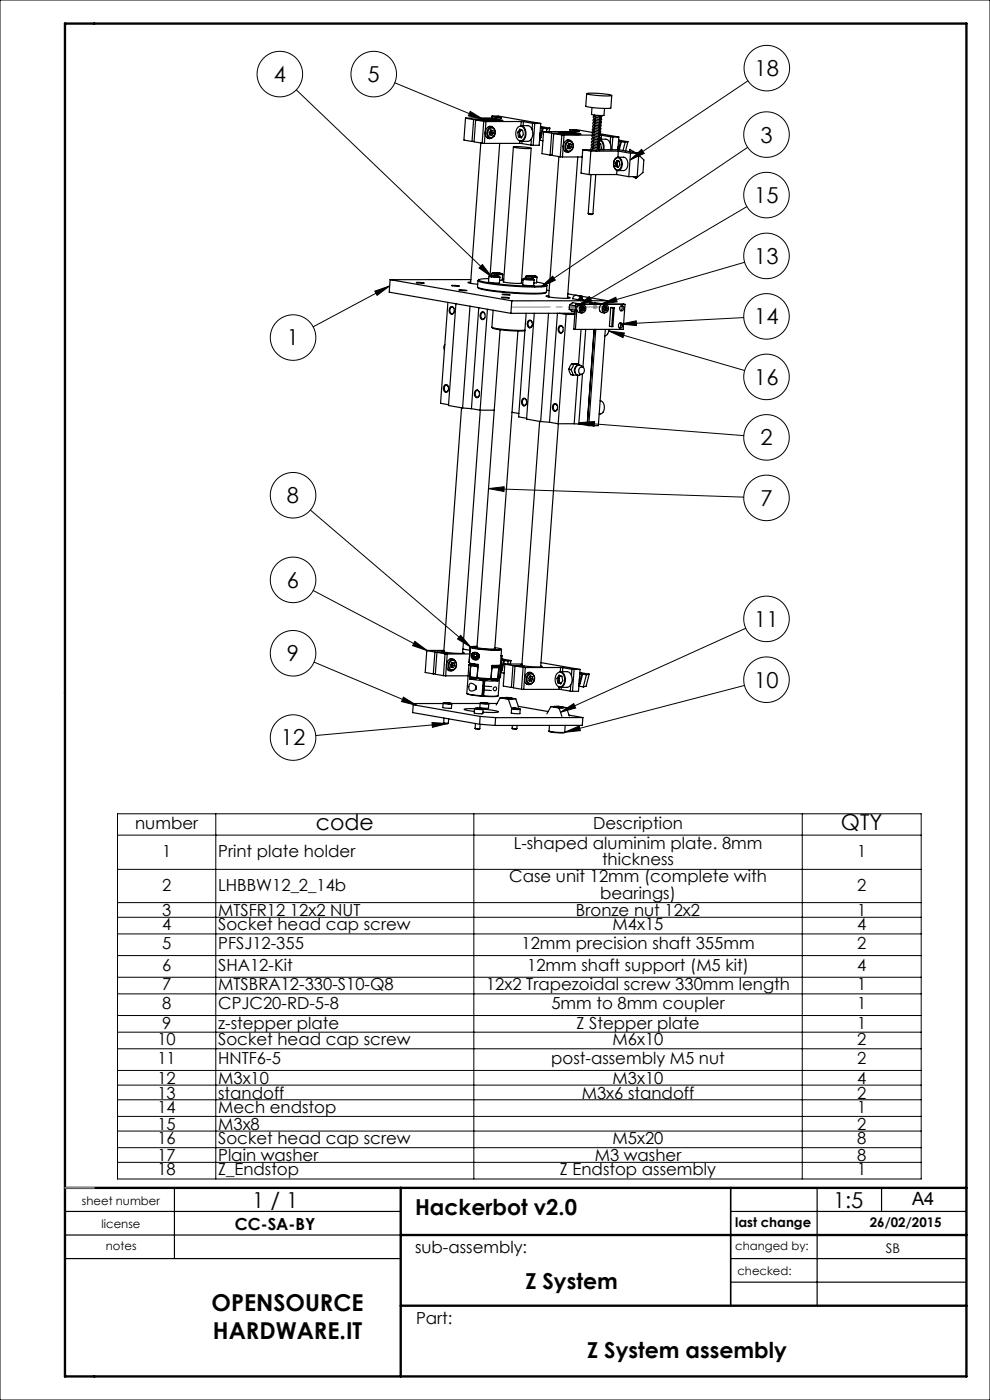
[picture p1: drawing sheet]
<svg xmlns="http://www.w3.org/2000/svg" width="210mm" height="297mm" viewBox="0 0 210 297" stroke-linecap="round" stroke-linejoin="round" font-family="sans-serif">
<path d="M120.9 65.1h1M121 64.8l.8 .7M121.4 64.6v1M121.8 64.8l-.8 .7M125.7 65.1h1M125.9 64.8l.7 .7M126.2 64.6v1M126.6 64.8l-.7 .7" fill="none" stroke="#808080" stroke-width=".21"/>
<g fill="none" stroke="#000" stroke-width=".21">
<path d="M0 0h210v297h-210zM62.9 19.1l41.5 39.7M83.7 17.6l18.9 7.8M158.7 17.2l-25.1 16.8M99.7 23.6l2.9 1.8-3.2-.8zM133.6 34l2.5-2.3 .6 .8zM158.6 31.3l-43.8 29.6M102.3 56.1l2.1 2.7-2.8-1.9zM158 55.6l-30.4 8.9M158.4 43.8l-36 21.2M79.5 61.8l3.2-1.1-2.7 2zM82.7 60.7l-16.3 8.6"/>
<path d="M114.8 60.9l2.4-2.3 .6 .8zM122.4 65l2.6-2.1 .5 .9zM127.6 64.5l3-1.4 .3 .9zM129.1 70.2l28.9 8.4M129.1 70.2l3.3 .4-.2 1zM131.7 68.7l3.3-.6v1zM157.8 67.4l-26.1 1.3M122.8 89.7l35 2.7M122.8 89.7l3.3-.3v1zM65.8 108.2l34.1 29.1M103.6 103.7l54.2 1.8M103.6 103.7l3.3-.4v1z"/>
<path d="M66.4 125.3l24.3 12.8M88 136.1l2.7 2-3.2-1.1zM97.7 134.8l2.2 2.5-2.8-1.7zM158.2 133.3l-39.3 17.8M66.6 140.5l21.8 9.2M85.6 147.9l2.8 1.8-3.2-.9zM91.6 153.3l3.4 .2-3.3 .8zM95 153.5l-28 2.5M118.9 151.1l2.8-1.8 .4 .9zM119.8 155.3l3.1-1.3 .2 1zM157.9 145.4l-38.1 9.9M24.9 172.6h170.5v77.5h-170.5z"/>
<path d="M24.9 177.2h170.5M45.8 172.6v77.5M100.5 172.6v77.5M170.2 172.6v77.5M24.9 184.4h170.5M24.9 191.5h170.5M24.9 194.6h170.5M24.9 198.1h170.5M24.9 202.7h170.5M24.9 207.3h170.5M24.9 210.8h170.5M24.9 215.4h170.5"/>
<path d="M24.9 219h170.5M24.9 222.5h170.5M24.9 227.1h170.5M24.9 230.2h170.5M24.9 233.3h170.5M24.9 236.8h170.5M24.9 239.9h170.5M24.9 243.5h170.5M24.9 246.6h170.5"/>
<circle cx="59.4" cy="15.7" r="4.8"/>
<circle cx="79.3" cy="15.7" r="4.8"/>
<circle cx="162.7" cy="14.5" r="4.8"/>
<circle cx="162.6" cy="28.6" r="4.8"/>
<circle cx="162.6" cy="54.3" r="4.8"/>
<circle cx="162.6" cy="41.4" r="4.8"/>
<circle cx="62.2" cy="71.6" r="4.8"/>
<circle cx="162.6" cy="67.1" r="4.8"/>
<circle cx="162.6" cy="80" r="4.8"/>
<circle cx="162.6" cy="92.8" r="4.8"/>
<circle cx="62.2" cy="105.1" r="4.8"/>
<circle cx="162.6" cy="105.6" r="4.8"/>
<circle cx="62.2" cy="138.6" r="4.8"/>
<circle cx="62.2" cy="123" r="4.8"/>
<circle cx="162.6" cy="131.3" r="4.8"/>
<circle cx="62.2" cy="156.5" r="4.8"/>
<circle cx="162.6" cy="144.2" r="4.8"/>
</g>
<g fill="none" stroke="#000" stroke-width=".25">
<path d="M13.8 5v142M124.4 19.9l-.1 2.7 2.9 .4 2.4-.1 .2-2.6M124.5 19.9l2.6-.1 2.7 .4-2.4 .1-2.1-.2zM98.7 25.1l1.8 .3M98.7 25.1l-.3 4.6 1.7 .3M100.5 25.4l-.4 4.6M100.6 30h-.5M100.9 25.5l1.7 .2M100.9 25.5l-.3 4.6 1.7 .3M102 30.3l-2.2 29.8M102.3 30.4h.4M102.4 25.4l-.4-.2h2.8l1.9 .4-1.4 .1-4.4-.2"/>
<path d="M102.4 25.4h-1.9M102.4 25.4h.1M102.6 25.7l.5 .1M102.6 25.7l-.3 4.7M102.7 25.3l-.2 .1M102.7 25.3h2l1.3 .2h-1.8zM103.1 25.8l-.4 4.6M103.2 29.2l.7 .1M103.6 26.9l.7 .1M103.6 29.2l-.2 .1M103.9 26.8l.1 .1M103.9 27.3a.82 .82 0 0 1 1 .1 .82 .82 0 0 1 .1 1.1 .77 .77 0 0 1-1 .7 .77 .77 0 0 1-.6-1z"/>
<path d="M104.1 27.7l.1 .3-.1 .4M104.1 28.4l-.2 .1M104.1 28.4l-.2 .2M104.1 27.6h.1M104.1 27.6l.4 .1 .2 .5M104.1 27.6l-.3 .5 .1 .5M104.1 27.6l.1 .6M104.2 28.2h.5M104.2 28.2l-.1 .2M104.4 24.7l1.3-.1 9 1.6M104.4 24.7l1.9 .3M104.4 24.7l-.1 .3"/>
<path d="M104.7 28.2l-.3 .5-.5-.1M104.7 27.2a.96 .96 0 0 0-1-.4 .96 .96 0 0 0-.7 .9 1.06 1.06 0 0 0 .1 1.3 1.06 1.06 0 0 0 1.3 .2M104.8 28.8a.83 .83 0 0 1-1 .5 .83 .83 0 0 1-.5-1 1.02 1.02 0 0 1 .3-1 1.02 1.02 0 0 1 1.1-.1 1.32 1.32 0 0 1 .1 1.7M106 30.4l-2 28.1M106 25.5l.1 .2M106.3 25l-7.6 .1M106.3 25h.1M108.9 31.2l-2.1 28.6M108.9 31.2h2.1l1.7 .3-2.3-.1zM109.8 28.1l.4-.7 .7 .2 .1 1-.4 .7-.6-.3M109.8 28.1l.2 .9M109.8 27a.87 .87 0 0 1 1-.2 .87 .87 0 0 1 .5 .8 1.73 1.73 0 0 1-.9 2.3 1.74 1.74 0 0 1-.6-2.9z"/>
<path d="M110.1 28.1h-.3M110.1 28.1l.2 .9M110.2 29.9l.3 .1M110.2 30.4l.5 .1M110.2 30.4h-7.5M110.3 30l-.1 .4M110.3 29h-.3M110.3 29l.3 .1M110.5 26.7h1.4a1.82 1.82 0 0 1 1.1 1.6 1.82 1.82 0 0 1-1.1 1.7h-1.4M110.5 26.7a1.82 1.82 0 0 1 1.1 1.6 1.82 1.82 0 0 1-1.1 1.7M110.5 27.5l-.4 .6M110.6 25.8h.4"/>
<path d="M110.6 25.8h-7.5M110.6 25.8l-.1 .9M110.6 27.5a1.01 1.01 0 0 0 0 1.6M110.6 29.1h.1M110.7 30.5l1.9 .3M110.7 30v.5M111 25.8l2 .4M111 25.8v.9M112.6 30.8h.5M112.7 31.5l-2.1 28.6M112.7 29.5l-.1 1.3M113 26.2h.4"/>
<path d="M113 26.2l-.1 1.3M113.4 26.2l-.3 4.6M114.4 29.7l.8 .2M114.5 29.1v.2M114.5 29.1h.2M114.6 28.2l-.1 .5M114.6 27.1l.4 .1M114.7 26.9l1.9 .3M114.7 26.2h-1.3M114.7 26.2l-.3 4.6h-1.3M114.7 29.1l-.2 .5M115 27.2l-.5 1.9"/>
<path d="M115.2 27.2l.8 .1M115.2 27.2h-.2M115.2 27.2l-.5 1.9M115.3 28l1.7 .3M115.3 28l-.3 4.6 1.7 .3M116 27.3l-.1 .6M116.6 27.2l-.6 .1M116.6 27.2l-.2 .7M117 28.3l-.3 4.6M117.1 32.9h-.4M117.5 28.3l-.4 4.7 1.7 .3M117.5 28.3l1.7 .3"/>
<path d="M118.6 33.2l-2.2 29.8M118.8 33.3h.5M118.9 28.3l-.3-.2h2.2l2.4 .4h-1.3l-4.4-.2M118.9 28.3h-1.9M118.9 28.3h.1M119.2 28.6l.4 .1M119.2 28.6l-.4 4.7M119.3 28.2l-.2 .1M119.3 28.2h1.9l1.4 .2h-1.8zM119.6 28.7l-.3 4.6M119.8 32.1l.7 .1M120.2 29.8l.7 .1"/>
<path d="M120.2 32.1l-.2 .1M120.4 29.7l.2 .1M120.4 30.2a.82 .82 0 0 1 1.1 .1 .82 .82 0 0 1 0 1.1 .77 .77 0 0 1-.9 .7 .77 .77 0 0 1-.6-1zM120.6 30.6a.59 .59 0 0 1-.1 .8M120.7 30.5h.1M120.7 30.5l-.3 .5 .1 .5M120.7 30.5l.4 .1 .1 .5M120.7 30.5l.1 .5M120.8 31l.4 .1M120.8 31l-.3 .5M120.9 27.5h1.3l3.4 .6M120.9 27.5l2 .4"/>
<path d="M120.9 27.5v.4M121.2 31.1l-.3 .5-.4-.1M121.3 30.1a.96 .96 0 0 0-1.1-.4 .96 .96 0 0 0-.7 .9 1.06 1.06 0 0 0 .2 1.3 1.06 1.06 0 0 0 1.3 .2M121.5 30.5a.86 .86 0 0 0-.9-.6 .86 .86 0 0 0-.8 .9 .88 .88 0 0 0 .4 1.2 .88 .88 0 0 0 1.2-.4M121.6 30.6v.6l-.2 .5M122.6 33.3l-2.2 30M122.6 28.4l.1 .1M122.9 27.9l-7.6 .1M122.9 27.9h.1M123.5 33.3h-4.2M123.6 31.8l1.7 .3M123.6 31.8l-.4 4.9 1.8 .3"/>
<path d="M125.3 32.1l-.3 4.9M125.4 37l-.6 8.3M125.6 22.8l-.1 1.5 1.1 .2h1.5l.1-1.5M125.6 28.7h-6M125.6 31.8h-2M125.7 31.4l1.3 .4M125.7 30.8l1.5 .3-.1 .3h-.2M125.8 31.8l-.1 .1M125.8 30.1l1.3 .3M125.8 31.2l-.4 .1a.62 .62 0 0 0 .8 .6l.5 .1M125.8 31.1v.4M125.8 29.4l1.4 .4"/>
<path d="M125.8 30.5l-.3 .2a.62 .62 0 0 0 .8 .6l.7 .1M125.8 30.5v.3M125.9 28.8l1.3 .3M125.9 29.9l-.4 .1a.62 .62 0 0 0 .8 .6l.7 .1M125.9 29.8v.3M125.9 28.1l1.4 .3M125.9 29.2l-.3 .1a.62 .62 0 0 0 .8 .6l.7 .2M125.9 29.2v.3M126 27.4l1.3 .4M126 28.5l-.4 .2a.62 .62 0 0 0 .8 .6l.7 .1M126 28.5v.3M126 26.8l1.4 .3"/>
<path d="M126 24.4l1.5 .4M126 27.9l-.3 .1a.62 .62 0 0 0 .8 .6l.7 .2M126 27.8v.3M126.1 26.1l1.3 .4M126.1 27.2l-.4 .2a.62 .62 0 0 0 .8 .6l.7 .1M126.1 27.2v.3M126.1 25.5l1.4 .3M126.1 26.5l-.4 .2a.62 .62 0 0 0 .9 .6l.7 .1M126.1 26.5v.3M126.1 24.8l1.4 .3M126.2 25.9l-.4 .1a.62 .62 0 0 0 .8 .6l.7 .2M126.2 25.8v.4"/>
<path d="M126.2 25.2l-.4 .2a.62 .62 0 0 0 .9 .6l.6 .1M126.2 25.2v.3M126.3 24.6l-.4 .1a.62 .62 0 0 0 .8 .6l.7 .1M126.3 24.5v.3M126.4 37l-.6 8.3M126.8 31.4l.1 .3M126.8 31.4v.3M126.8 30.7v.3M126.9 30.3l.5 .2 .2 .9-.2 .4M126.9 30v.4M126.9 29.6a1.51 1.51 0 0 1 1 2.2M126.9 29.4v.3"/>
<path d="M127 28.7v.3M127 31.7l.1 .3M127 31.8h4.2l4.3 .7M127 28.3l4.3 .8M127 28v.4M127.1 29.5h1.4a1.68 1.68 0 0 1 1 2.3M127.1 29.5a1.68 1.68 0 0 1 1 2.3M127.1 29.5h-.2M127.1 31.4h-.3M127.1 29.4v.1M127.1 30.4h.1M127.1 27.4v.3"/>
<path d="M127.1 30.4l.1 .2-.2 .1M127.1 30.7l-.3 .1M127.1 28.8v.3M127.1 28.7l.1 .1M127.1 26.7v.4M127.1 29.8l.2 .2h-.3M127.2 30.1h-.3M127.2 26.1l-.1 .3M127.2 29.1l.1 .2-.1 .1M127.2 29.4h-.3M127.2 27.4h.1M127.2 25.4v.3"/>
<path d="M127.2 28.4l.2 .2-.2 .2M127.2 26.7l.1 .1M127.3 28.8h-.3M127.3 24.7l-.1 .4M127.3 27.8l.1 .2-.2 .1M127.3 28.1h-.3M127.3 27.1l.2 .2-.2 .1M127.4 27.4l-.3 .1M127.4 28.7h.2M127.4 26.4l.1 .2-.1 .2M127.4 24.7l.1 .1M127.4 26.8h-.3"/>
<path d="M127.4 25.8l.2 .1-.2 .2M127.4 26.1h-.2M127.5 25.1l.1 .2-.2 .2M127.5 25.4l-.3 .1M127.5 24.8h-.2M127.6 28.7l1.9 .3M127.6 28.7l-.1 .8M127.6 24.5l-.1 .3M129.5 29l.5 .1M129.5 29l-.1 1.4M130 29.1l-.2 2.7M130.5 33.7a.74 .74 0 0 1 .8-.2 .74 .74 0 0 1 .5 .7l.1 .4a1.05 1.05 0 0 1-1.2 1.4 1.69 1.69 0 0 1-.2-2.3z"/>
<path d="M130.5 34.6l.4-.6 .5 .2 .1 .8-.4 .5-.4-.2M130.5 34.6l.2 .7M130.8 37h-5.8M130.8 37l2.6 .5M130.8 34.6h-.3M130.8 34.6l.2 .7M130.9 36.1l-.1 .9M131 35.3h-.3M131 34.3a.84 .84 0 0 0 .2 1.1l-.2-.1M131 34.3l-.2 .3M131.1 33.4a1.55 1.55 0 0 0-.9 1.4 1.55 1.55 0 0 0 .9 1.4M131.1 33.4h1.2a1.55 1.55 0 0 1 .9 1.4 1.55 1.55 0 0 1-.9 1.4h-1.2"/>
<path d="M131.1 33.4a1.55 1.55 0 0 1 .9 1.4 1.55 1.55 0 0 1-.9 1.4M131.1 31.1v.5M131.1 34.1l-.1 .2M131.2 32.1l2.5 .4M131.2 32.1h-5.9M131.2 32.1l-.1 1.3M131.2 34.1l-.2 .2M131.2 30l.4 .1M131.2 29.7l2 .4M131.3 29.1h-1.3M131.3 29.1l-.2 2.7M131.6 30.1l-.4 1.7"/>
<path d="M131.8 30.1l.8 .1M131.8 30.1h-.2M131.8 30.1l-.4 1.7M132.6 30.2l-.4 1.7M133.2 30.1l-.6 .1M133.2 30.1l-.5 1.9M133.6 32.2v-.5l1.1 .7M133.7 32.5l-.3 5M134.3 37.5l.6 .3M134.9 37.5v.3M135.5 32.9l1.1 1-.2 2.7-1.5 1.2M135.5 32.5h-1.8"/>
<path d="M135.5 32.5l-.3 5h-1.8M82.8 59.3l25.8 4.5M82.8 59.3l-.2 2.7 25.8 4.5M88.3 59.9l1.7 .2zM99.8 59.8l-.5 .1 2 .4M99.9 59.3h-17.1M101.4 59.5l-.1 1.4a5.6 5.6 0 0 0 2.9 .7 49 49 0 0 0 11.6 .4l.2-1.4M101.6 59.3l-.2 .2a6.6 6.6 0 0 0 3.3 .8 44 44 0 0 0 11.3 .4l-.2-.3M103.7 59.1l-1.5 .1-.6 .2a11.7 11.7 0 0 0 4.8 .9l5.4 .4a9.6 9.6 0 0 0 4.1-.3l-2.1-.6M103.7 58.6l-.1 1.2 1.3 .2h1l.1-1.2M103.7 58.6l2.3 .2M103.7 58.6a3.2 3.2 0 0 1 2.3 .2"/>
<path d="M103.8 58.5l2.1 .2zM104.3 58l2.3 .2M104.3 58v.5M104.4 58.5h.5M104.4 58.5v.1M104.4 57.9l2.1 .2zM104.9 58.5l.5 .1h-1M104.9 58.5v.1M105.2 57.9l-.3 .1h1.1h-.2M105.2 57.9l.6 .1M105.2 57.9v.1M105.8 58v.1"/>
<path d="M106.4 58l.2 .2M106.4 58l-.6-.1a1.55 1.55 0 0 0-1.5 .1M106.6 59.2h.3M106.6 58.2l-.1 1.2-.5 .1M106.8 59.7l-.1 .1 1.9 .3h1.7h.4l-.1-.1M110.6 59.5h.3M111 59.2l2.3 .2-.1 1.2-2.3-.2zM111 59.2l.4-.2 1.8 .2M111.1 59.1l2.1 .1zM111.6 58.6l2.3 .2M111.6 58.6l-.1 .4M111.7 58.5l2.1 .2z"/>
<path d="M112 59.1h-.4l1.1 .1h-.1M112 59.1l.6 .1M112 59.1v.1M112.4 58.5v.1M112.4 58.5h-.2l.8 .1M112.4 58.5l.6 .1M112.6 59.2h.1M113 58.6h.3h-.3M113 58.6h.1M113.2 59.2l.1 .2M113.6 58.6l.3 .2M113.6 58.6l-1.6-.1-.4 .1"/>
<path d="M113.9 58.8l-.1 1.2h-.6M124.8 45.3h1M124.8 45.3l.5 .2 .5-.2M94.4 73.1a.98 .98 0 0 0-.1 1.1M95 64.1l-1.5 21.5 1.6 .3M95.5 65.2l.2-.2a.83 .83 0 0 1 .7 .8 .83 .83 0 0 1-.6 .9 .99 .99 0 0 1-.3-1.5zM95.8 60.6l1.7 .1zM96.3 65.4l-.3-.3a.72 .72 0 0 0-.6 .8 .72 .72 0 0 0 .6 .6l.3-.3M96.7 64.4l-1.6 21.6 3 .6M97.3 61.5l1.7 .1zM99.7 65l-1.6 21.6M101.3 60.9l.2 .2a41.7 41.7 0 0 0 11.4 1.3l2.2-.1 .8-.3"/>
<path d="M101.6 65.3l-1.6 21.4M102 66.3l.2-.1a.83 .83 0 0 1 .7 .8 .83 .83 0 0 1-.6 .8 .99 .99 0 0 1-.3-1.5zM102.8 66.6l-.3-.3a.72 .72 0 0 0-.5 .7 .72 .72 0 0 0 .6 .7l.2-.3M103.4 65.6l-1.6 21.4M104.3 69.4a22.9 22.9 0 0 0 7.1 .6M104.4 69.4a4.7 4.7 0 0 0 2.8 .7l4.1 .1M104.6 65.8l-.3 3.6M106.1 70l-4.9 67.3M106.4 63.1l1.7 .1zM106.5 62.4l1.7 .2zM108.6 63.8l-.2 2.7M109.9 70.2l-4.9 67.4h-1.9l-1.9-.3"/>
<path d="M111.6 66.5l-1.6 21.9 1.7 .3M112 68.1l.2-.2a.83 .83 0 0 1 .7 .8 .83 .83 0 0 1-.6 .9 .99 .99 0 0 1-.3-1.5zM112.8 68.3l-.3-.3a.72 .72 0 0 0-.5 .7 .72 .72 0 0 0 .6 .7l.2-.3M113.3 66.5l-1.6 22.4 3 .5M115.9 61.6h.6M116.4 66.5l-1.7 22.9M116.4 62.7l-.6 .1 .6 .2M116.4 63l3.1 .3 1.5-.1-.6-.2M118.2 66.5l-1.6 23.1M118.6 69.2l.2-.1a.83 .83 0 0 1 .7 .7 .83 .83 0 0 1-.6 .9 .99 .99 0 0 1-.3-1.5zM118.6 66.5l1.5 .2M119.4 69.5l-.3-.3a.72 .72 0 0 0-.5 .7 .72 .72 0 0 0 .5 .7l.3-.3"/>
<path d="M120.1 66.7l-1.7 23.2M120.4 62.3l8.4 1.5M120.7 78.3l.4 1.2 .4 .1M120.7 78.3l.4 .1M120.8 65.6h.1M120.8 65.6l1.2 .2M120.8 65.6l.5 .4M120.8 64.7l1.3 .2M120.8 64.7v.9M120.8 64.7h.1M121.1 78.4l.4 1.2M121.3 77.2l-.6 1.1"/>
<path d="M121.3 77.2h1.4M121.3 77.2h.4M121.3 66h.1M121.3 66l.7 .2M121.5 64.2l1.2 .2M121.5 64.2l-.7 .5M121.5 64.2h.1M121.7 77.2l-.6 1.2M121.9 66.7h-1.8M122 66.5h-13.6M122.1 64.5l.3 .1M122.1 64.5l-.4 5.3 .4 .1"/>
<path d="M122.2 62.6l-.4 .2-.4 .6 1.3 .2M122.3 65.8l-.2 4.1M122.4 77.6l-.4 .3a1.04 1.04 0 0 0 .1 1.3M122.4 64.6v.4M122.5 79.6h-1M122.5 79.6l-.7 10.3M122.6 64.8l.4-.3 .7 .1a.95 .95 0 0 0-.8 .8 .95 .95 0 0 0 .5 1l-.5-.1a.96 .96 0 0 1-.3-1.5zM122.6 63.6l.7 .2M122.7 64.4v.1M122.7 64.4l-.1 .1M122.7 77.2h-1M122.7 77.2l.1 .2"/>
<path d="M122.7 64.4l.1 .1h-.1M122.7 64.5h.1M122.7 63.6l.4-.6 .4-.1 .1 .6 3.1 1M122.7 63.6l.7-.6v.4l.2 .3M122.8 64.5h.2M122.8 64.6h-.4M122.8 63.6l.8 .1M122.9 64.5h-.8M123 78.1a.63 .63 0 0 1 .9-.1 .63 .63 0 0 1 0 .9 .64 .64 0 0 1-.9 .4 .64 .64 0 0 1-.2-1zM123.3 69.9l-.6 7.4M123.3 64.9a.61 .61 0 0 1 .8 0 .61 .61 0 0 1 .2 .7 .64 .64 0 0 1-.7 .7 .64 .64 0 0 1-.6-.8zM123.3 63.8h-14.7"/>
<path d="M123.6 79.3l-.8 10.7M123.6 65.1l.1 .4-.3 .4 .2-.1M123.6 63.7l2.5 .8M123.6 65.8l.3 .1M123.6 65.1l.1 .3M123.7 77.9l-.4-.3a1.06 1.06 0 0 0-1.3 .4 1.06 1.06 0 0 0 .1 1.3l.5 .3 .9-.2M123.7 65.4h.3M123.7 65.4l-.1 .4M124 65.4l-.1 .5M124 65.4l-.2-.3-.4 .1-.1 .4 .2 .4 .4-.1M124.2 69.9l-.5 8M125.1 64.4l.8 .1"/>
<path d="M126 69.9l-1.4 20M126.3 64.2l1.2 .2M126.3 64.2h.1M126.3 64.2l-.2 .1M126.4 69.9l-1.5 20.4M126.7 64.5h.1M127.4 64.8l.5-.3 .7 .1a.95 .95 0 0 0-.9 .8 .95 .95 0 0 0 .6 1l-.6-.1a.96 .96 0 0 1-.3-1.5zM127.5 64.4v.1M127.5 64.4l-.1 .1M127.5 64.4l.1 .1M127.6 64.6h-4M127.7 64.5h-4.4"/>
<path d="M128.1 64.5l4.5 .1M128.1 64.9a.61 .61 0 0 1 .8-.1 .61 .61 0 0 1 .2 .8 .64 .64 0 0 1-.7 .7 .64 .64 0 0 1-.5-.9zM128.4 65.8l.3 .1M128.4 69.9l-1.5 20.4h-2M128.6 65.4l-.2-.3 .1 .4-.2 .4 .1-.1M128.6 65.4h.2M128.6 65.4l-.2 .4M128.8 65.4l-.1 .5M128.8 65.4l-.2-.3h-.3l-.2 .5 .2 .4 .4-.1M128.8 63.8v.7M128.8 63.8h-4.3M129.2 69.9l-.1 .3a1.19 1.19 0 0 1-.8 1.1"/>
<path d="M129.6 65.2l.7 .1M129.6 65.2l-.3 4 .5 .1M129.6 65.2l.5 .1M130.1 65.3l-.3 4M130.3 65.3h-.2M130.3 65.3l-.3 4h-.2M131.3 68.6a.5 .5 0 0 1 .8 .1 .5 .5 0 0 1-.2 .8 .5 .5 0 0 1-.7-.1 .5 .5 0 0 1 .1-.8zM131.5 68.5l.2 .5-.3 .5M131.6 65a.5 .5 0 0 1 .7 .1 .5 .5 0 0 1-.1 .7 .5 .5 0 0 1-.8-.1 .5 .5 0 0 1 .2-.7zM131.8 64.8l.2 .5-.4 .6M132.6 64.6h-4.2M132.6 64.6l-.4 5.3h-10.1"/>
<path d="M94.3 81.8l.2-.2a.83 .83 0 0 1 .7 .8 .83 .83 0 0 1-.7 .8 .99 .99 0 0 1-.2-1.4zM95.1 82l-.4-.3a.72 .72 0 0 0-.5 .7 .72 .72 0 0 0 .6 .7l.3-.3M97.9 86.5l-3.8 51.8M98.1 86.6l1.9 .1M100 86.7l1.8 .3M100.8 82.9l.2-.2a.83 .83 0 0 1 .7 .8 .83 .83 0 0 1-.6 .9 .99 .99 0 0 1-.3-1.5zM101.6 83.1l-.3-.3a.72 .72 0 0 0-.5 .8 .72 .72 0 0 0 .6 .6l.2-.3M101.9 87l-3.8 51.6M104.8 87h-3M108.6 87.5l1.5 .2M110.8 84.6l.2-.1a.83 .83 0 0 1 .7 .8 .83 .83 0 0 1-.6 .8 .99 .99 0 0 1-.3-1.5zM111.6 84.9l-.3-.3a.72 .72 0 0 0-.5 .7 .72 .72 0 0 0 .6 .7l.2-.3"/>
<path d="M114.5 89.4l-3.8 51.8M114.7 89.4l1.9 .2M116.6 89.6l1.8 .3M117.4 85.8l.2-.2a.83 .83 0 0 1 .7 .8 .83 .83 0 0 1-.6 .9 .99 .99 0 0 1-.3-1.5zM118.2 86l-.3-.3a.72 .72 0 0 0-.5 .7 .72 .72 0 0 0 .5 .7l.3-.3M118.4 89.9l-3.7 51.6M121.8 89.9h-3.4M121.8 89.9l1 .1M122.9 90l2 .3M124.6 89.9l-1.8 .1M127.3 85a1.56 1.56 0 0 1 .9 1.4 1.56 1.56 0 0 1-.9 1.4h-.2M90.5 138l1.7 .3"/>
<path d="M90.5 138l-.3 4.7 1.7 .3M92.2 138.3l-.3 4.7M92.7 138.4l4.4 .2 1.4-.1-.4-.1M92.7 138.4l1.7 .3M92.7 138.4l-.4 4.6 1.8 .3M94.2 138.1l-.4 .1 .4 .1M94.2 138h-3.7M94.2 138.3h-2M94.2 138.3v.1M94.4 138.7h.5M94.4 138.7l-.3 4.6M94.9 138.7l-.4 4.7"/>
<path d="M95.4 139.8l.7 .1M95.7 139.7l.1 .2M98.2 137.7l1.5 .3M99.6 138.7h-4.7M99.7 137.3l-.2 3.2M99.7 137.3a19.3 19.3 0 0 0 6.7 .5l-.1-.1M99.7 137.3l-.2 3.3 1.9 .4-.2 2.8M99.8 137.3h-.1M99.8 137.2l-.1 .1M99.8 137.2l1.4 .1M99.8 137.3a19.4 19.4 0 0 0 6.5 .4l-1.3-.3M99.8 137.3l1.4 .1"/>
<path d="M99.8 137.2v.1M100.3 138.5l-.2 .8M100.6 139.4l.4 .1M100.6 138.4a.75 .75 0 0 0-.4 1 .75 .75 0 0 0 1.1 .3 .75 .75 0 0 0 .1-1.1M100.7 138.8h-.1M101 138.8l.1 .1M101 139.4h-.4M101 139.4v.1M101.1 139a.33 .33 0 0 1-.3 .4 .33 .33 0 0 1-.3-.4M101.2 139.1l-.2 .3M101.2 137.1l-1.4 .1M101.2 139.2l-.2-.4h-.3l-.3 .3 .2 .3"/>
<path d="M101.2 139.2l-.2 .3M101.6 138.9a.83 .83 0 0 1-.6 1 .83 .83 0 0 1-1-.7M106.3 139.1h.2M106.4 137.8l-.2 3.2-1.8 .2-.2 2.8M106.4 139.8l2 .3M106.5 139.1h-.2M106.5 139.1l-.3 4.7h-.2M87.7 149.5l14.1 2.5M87.7 149.5l-.2 1.7 14.2 2.4M92.3 143h-.4M94 149.2l-6.1 .1-.2 .2M94 149.2l-.1 .9 1 .2 .9-.1v-.9"/>
<path d="M94 149.2l1.8 .1M94 149.2l1-.1 .8 .2M94.1 143.3l.4 .1M94.1 149.1l1.6 .1zM94.1 153.4h1M94.1 153.4l.5 .1 .5-.1M94.2 152.3l-.1 1.1M94.5 149.2h.9zM95 149.1l-.1 .1M95 142.1l.7 .1M95.2 152.5l-.1 .9M95.4 142.2l-.2 .1"/>
<path d="M95.7 140.2a.82 .82 0 0 1 1 .2 .82 .82 0 0 1 0 1 .77 .77 0 0 1-.9 .7 .77 .77 0 0 1-.6-1zM95.8 140.6l.2 .4-.1 .3M95.9 141.3l-.2 .2M95.9 141.3l-.2 .3M95.9 140.6h.1M95.9 140.6l-.3 .4 .1 .6M95.9 140.6l.4 .1 .1 .5M95.9 140.6l.1 .5M96 141.1l.4 .1M96 141.1l-.1 .2M96.4 141.2l-.3 .4h-.4M96.5 140.2a.96 .96 0 0 0-1-.4 .96 .96 0 0 0-.7 .9 1.06 1.06 0 0 0 .1 1.3 1.06 1.06 0 0 0 1.3 .2"/>
<path d="M96.8 140.6a.86 .86 0 0 0-1-.7 .86 .86 0 0 0-.7 1 .88 .88 0 0 0 .3 1.2 .88 .88 0 0 0 1.2-.4M96.8 140.6v.7l-.2 .5M99 147.1a6.7 6.7 0 0 0 3.3 .5M99.3 143.4h-4.8M99.5 141.1l-.5 6 1 .3 2.3 .2M99.6 144l2.9 .4M99.7 140.9l-.2 .2 .3 .1M99.7 145a.94 .94 0 0 1 1 .2 .94 .94 0 0 1 .3 1 .93 .93 0 0 1-1.5 .1l-.1-.6zM99.7 143.5l1.5 .3M99.7 143.5l.1 .2 1.4 .2M99.8 141v.2M99.8 141.2l1.6 .2"/>
<path d="M99.8 141.2l-.2 2.8M99.8 141.2l-.1 2.3M99.9 141.2h-.1M99.9 140.8l.8 .2M99.9 140.8l-.1 .1M100 141.1l1.4 .2M100 141.1l-.2 .1M100.2 140.8h-.3M100.4 144h-.8M100.5 143.8l-.1 .2M100.6 141h-.8M100.6 141h.1"/>
<path d="M100.6 141h.4M100.6 150.3l-2.2 .2 2.2 .4M100.7 150.4l-.1 .9 .9 .1h.9l.1-.9M100.7 150.4l1.8 .1M100.7 150.4l.9-.1 .9 .2M100.7 141h.1M100.8 150.3l1.6 .1zM100.8 154.5l1 .1M100.8 154.5l.4 .2 .6-.1M100.8 153.5v1M100.9 146.2h.1M100.9 145.8l-.1 .5"/>
<path d="M100.9 145.8h.1M100.9 145.9v.3M100.9 145.5v.3M100.9 145.5v.7M100.9 145.5v.8M101 143.9v.1h-.6M101 141h.1M101 141v.1M101 145.7v.5M101.2 143.8l3 .2M101.2 143.8l.4 .2 1.1 .1h1l.5-.1M101.2 143.8h.1"/>
<path d="M101.2 143.9h.4M101.2 141v.1M101.2 141l-1.2 .1M101.3 141l-1.6-.1 .1 .1M101.3 141h-.1M101.3 143.8h.1M101.3 143.8l-.1 .1M101.5 150.3h.4M101.5 150.3h-.4l.9 .1-.1-.1M101.5 150.3v.1M101.7 153.6l3.3 .3M101.8 153.7v.9"/>
<path d="M101.8 149.2h-6M101.8 152l-.1 1.6M101.8 152l3.3 .2M101.9 149.2a2.7 2.7 0 0 1 1.8 .1M101.9 149.2l-.1 .9 1 .1h.8l.1-.9M101.9 149.2l1.8 .1M101.9 150.3v.1M102 149.1l1.6 .1zM102.2 144h-.4l.6 .2 .1 .2M102.3 147.3h.2M102.3 146.4l1.9 .1M102.4 144v.2"/>
<path d="M102.4 145.5l1.9 .2M102.5 147.3v.1M102.5 147.3l.1-.9-.1 1M102.5 150.5h.3a7.1 7.1 0 0 1 3 .5l-1.1 .2-2.3-.1M102.5 144.4l-.2 3.2M102.5 147.4h.1M102.6 147.6v.1M102.6 146.4v1.3M102.7 149.1h-.4l.9 .1h-.1M102.7 149.1l.4 .1M102.7 149.1v.1M102.7 145.5l-.1 .9"/>
<path d="M102.7 144.1l-.1 1.4 .1-1.4M102.8 144.2v.2M102.8 144.2l-.1 1.3M102.8 144.4h2.8M102.8 144.4l-.2 3.2M103 144.1l.4 .1h-.6M103.1 149.2h.1M103.8 144.1h.3M104 144h.1M104.1 144v.1M104.2 144h1.4l-.1 .1h-1.4M104.2 144h-.1"/>
<path d="M104.2 144.1v.1M104.2 144.1v.1l.5 .1M104.4 141.3l1.3 .2M104.4 141.2v.1M104.4 141.2h1.4l.2 .1-.2 .1M104.4 141.3h.1M104.6 141.3h-.1M104.6 141.3h.4M104.6 141.3h.1M104.7 144.3l.9 .1M104.8 144.1l-.1 .2M104.9 141.3h.1"/>
<path d="M105 141.3l.8 .1M105 141.3h.1M105.1 152.2l-.1 1.7M105.4 141.2h.3M105.4 149.2h-1.8M105.7 141.2l-.8 .1M105.7 141.2v.1M105.7 147.6a4.1 4.1 0 0 1-2.5 .2l-.6-.1M105.7 141.5h-1.4M105.7 141.5l.1 .1M105.8 141.6h.1M105.8 141.6l-1.5 .1"/>
<path d="M105.8 141.6l-.2 2.8M105.8 141.4v.2M106 141.3l.1 .3h-.3M106.1 148l1.7 .3M106.1 148l1.6-.1 1.7 .4M106.1 148l-.9 1.6M106.1 141.5l-.4 6.1-.9 .1-2.2-.1M106.2 142.7l.8 .1M106.3 142.1v.2M106.3 141.2v.4M106.4 140.1h.4M106.5 142.1l-.3 .5"/>
<path d="M106.5 142.1h-.2M106.7 148l2.2 .2zM106.8 140.1h.2M106.8 140.1l-.5 2M107 140.1l.8 .2M107 140.1l-.5 2M107.1 148.1l-.1 .1M107.1 140.9l1.7 .3M107.1 140.9l-.3 4.6 1.7 .3M107.1 148.1l1.3 .1zM107.8 140.3l-.1 .6M107.8 148.3l.6 1.8"/>
<path d="M108.4 148.2l.1 .1M108.4 140.1l-.6 .2M108.4 140.1l-.2 .8M108.5 150.4v.9l.9 .1h.9v-.9M108.5 150.4l1.8 .1M108.5 150.4l1-.1 .8 .2M108.6 150.3l1.6 .1zM108.6 154.5l.5 .2 .5-.1M108.7 153.9l-.1 .6 1 .1M108.8 141.2l-.3 4.6M108.9 145.8h-.4M109.2 141.3l4.5 .2 1.3-.1-.3-.1"/>
<path d="M109.2 141.3l1.8 .3M109.2 141.3l-.3 4.6 1.7 .3M109.3 150.3h-.3l.9 .1-.1-.1M109.3 150.3h.5M109.3 150.3v.1M109.4 148.3h-1.6M109.4 148.3l.6 1.7M109.7 153.9l-.1 .7M109.8 150.3v.1M109.9 149.8l6.4 1.1M110.6 146.2l.5 .1M110.7 141l-.3 .1 .3 .1"/>
<path d="M110.7 140.9h-3.6M110.7 141.2h-1.9M110.7 141.2l.1 .1M111 141.6h.4M111 141.6l-.4 4.6M111.4 141.6l-.3 4.7M111.6 145l.7 .1M112 142.7l.7 .1M112 145.1h-.2M112.2 142.6l.2 .2M112.2 143.1a.82 .82 0 0 1 1.1 .2 .82 .82 0 0 1 0 1 .77 .77 0 0 1-.9 .7 .77 .77 0 0 1-.6-1zM112.4 143.5a.59 .59 0 0 1-.1 .9"/>
<path d="M112.4 143.5h.1M112.5 143.4l.4 .1 .1 .6M112.5 143.4l-.4 .5 .2 .5M112.5 143.5l.1 .5M112.6 144l.4 .1M112.6 144l-.3 .4M113 144.1l-.3 .4-.4-.1M113.1 143a.96 .96 0 0 0-1.1-.4 .96 .96 0 0 0-.7 .9 1.06 1.06 0 0 0 .1 1.4 1.06 1.06 0 0 0 1.3 .1M113.3 143.5a.86 .86 0 0 0-1-.7 .86 .86 0 0 0-.7 1 .88 .88 0 0 0 .4 1.2 .88 .88 0 0 0 1.2-.4M113.4 143.5v.7l-.2 .5M114.8 140.6l8.2 1.4M116.5 155.1l1.7 .3 1.6-.1"/>
<path d="M116.5 155.1v.1M116.5 153.9v1.2M116.6 155.2l1.7 .3 1.4-.1M116.9 149.9l1.7 .3M116.9 149.9l1.5-.1 1.8 .3M116.9 149.9l-.9 1.5M117.4 149.9l2.2 .2zM117.8 150l1.4 .1zM117.8 150h.1M118.2 143.9l.4-.7 .6 .3 .2 .9-.5 .7-.6-.3M118.2 143.9l.1 .9M118.2 142.9a.87 .87 0 0 1 .9-.2 .87 .87 0 0 1 .6 .8 1.73 1.73 0 0 1-.9 2.2 1.74 1.74 0 0 1-.6-2.8z"/>
<path d="M118.5 143.9h-.3M118.5 143.9l.2 .9M118.6 145.8h.2M118.6 146.2l.4 .1M118.6 146.2l-7.5 .1M118.6 150.2l.6 1.8M118.6 145.8v.4M118.7 144.8h-.4M118.7 144.8l.3 .2M118.8 142.5h1.5a1.82 1.82 0 0 1 1.1 1.6 1.82 1.82 0 0 1-1.1 1.7h-1.5M118.8 142.5a1.82 1.82 0 0 1 1.1 1.7 1.82 1.82 0 0 1-1.1 1.6M118.9 143.3l-.4 .6"/>
<path d="M118.9 141.6h.5M118.9 141.6h-7.5M118.9 141.6l-.1 .9M118.9 143.4a1.01 1.01 0 0 0 .1 1.6M119 145h.1M119 146.3l2 .3M119.1 145.8l-.1 .5M119.2 150.1h.1M119.4 141.6l1.9 .4M119.4 141.6l-.1 .9M119.8 155.3l-.1 .1M119.9 153.9l-.1 1.4"/>
<path d="M120.2 150.1l-1.6 .1M120.2 150.1l.6 1.8M120.7 151.7l2.9 .5M121 146.6l.4 .1M121.1 145.3l-.1 1.3M121.3 142h.5M121.3 142l-.1 1.3M121.8 142l-.4 4.7M122.8 145.6l.9 .1M122.9 145l-.1 .1M122.9 144v.5M123 142.9l.4 .1"/>
<path d="M123 142.7l2 .3M123 142h-1.2M123 142l-.3 4.7h-1.3M123.1 145l-.3 .4M123.1 145h-.2M123.4 143l-.5 2M123.6 143l.8 .2M123.6 143h-.2M123.6 143l-.5 2M123.6 152.2h-18.5M123.6 152.2l-.1 1.7h-18.5M124.4 143.2l-.7 2.5"/>
<path d="M125 143l-.6 .2M125 143l-.7 2.6-.6 .1M13.8 257h71.2M20 252h65M37 252v15M155 257h50M173.3 252v25M187 252v5M13.8 267h71.2M13.8 262h71.2M155 272h50M155 267h50"/>
<circle cx="100.8" cy="139.2" r=".84"/>
<circle cx="100.8" cy="139.1" r=".67"/>
<circle cx="105" cy="146.2" r=".37"/>
</g>
<path d="M155 252v25" fill="none" stroke="#000" stroke-width=".35"/>
<path d="M13.8 5h191.2v287h-191.2zM13.8 252h191.2M85 252v40M85 277h120M85 262h120" fill="none" stroke="#000" stroke-width=".5"/>
<path d="M13.8 252h6.2" fill="none" stroke="#c0c0c0" stroke-width=".25"/>
<path d="M108.5 65.1h20.2" fill="none" stroke="#808080" stroke-width=".21" stroke-dasharray="15.2 1.3 1.3 1.3" stroke-dashoffset="7"/>
<path d="M99.7 23.6l2.9 1.8-3.2-.8zM102.3 56.1l2.1 2.7-2.8-1.9zM133.6 34l2.5-2.3 .6 .8zM114.8 60.9l2.4-2.3 .6 .8zM122.4 65l2.6-2.1 .5 .9zM127.6 64.5l3-1.4 .3 .9zM131.7 68.7l3.3-.6v1zM129.1 70.2l3.3 .4-.2 1zM122.8 89.7l3.3-.3v1zM103.6 103.7l3.3-.4v1zM118.9 151.1l2.8-1.8 .4 .9zM119.8 155.3l3.1-1.3 .2 1zM85.6 147.9l2.8 1.8-3.2-.9zM97.7 134.8l2.2 2.5-2.8-1.7zM88 136.1l2.7 2-3.2-1.1zM91.6 153.3l3.4 .2-3.3 .8zM79.5 61.8l3.2-1.1-2.7 2z" fill="#000"/>
<g font-size="4.9">
<text x="44.9" y="278">OPENSOURCE</text>
<text x="45.2" y="284">HARDWARE.IT</text>
</g>
<g font-size="4.7">
<text x="58.1" y="17.4">4</text>
<text x="78" y="17.4">5</text>
<text x="160.1" y="16.1">18</text>
<text x="161.3" y="30.2">3</text>
<text x="160" y="43.1">15</text>
<text x="160" y="56">13</text>
<text x="160" y="68.8">14</text>
<text x="60.9" y="73.3">1</text>
<text x="160" y="81.6">16</text>
<text x="161.3" y="94.5">2</text>
<text x="60.9" y="106.7">8</text>
<text x="161.3" y="107.3">7</text>
<text x="60.9" y="124.7">6</text>
<text x="160" y="133">11</text>
<text x="60.9" y="140.3">9</text>
<text x="160" y="145.9">10</text>
<text x="59.6" y="158.1">12</text>
<text x="67" y="176.2">code</text>
<text x="178.4" y="176.2">QTY</text>
<text x="53.5" y="256.2">1 / 1</text>
<text x="88" y="257.8">Hackerbot v2.0</text>
<text x="176.7" y="256.3">1:5</text>
<text x="111.4" y="273.4">Z System</text>
<text x="124.5" y="288.1">Z System assembly</text>
</g>
<text font-size="3.9" x="193.5" y="255.7">A4</text>
<g font-size="3.5">
<text x="28.7" y="175.9">number</text>
<text x="125.8" y="175.9">Description</text>
<text x="34.4" y="181.8">1</text>
<text x="46.3" y="181.8">Print plate holder</text>
<text x="109" y="180">L-shaped aluminim plate. 8mm</text>
<text x="127.7" y="183.6">thickness</text>
<text x="181.8" y="181.8">1</text>
<text x="34.4" y="189">2</text>
<text x="46.3" y="189">LHBBW12_2_14b</text>
<text x="108" y="187.2">Case unit 12mm (complete with</text>
<text x="127.3" y="190.7">bearings)</text>
<text x="181.8" y="189">2</text>
<text x="34.4" y="194.4">3</text>
<text x="34.4" y="197.4">4</text>
<text x="46.3" y="194.4">MTSFR12 12x2 NUT</text>
<text x="46.3" y="197.4">Socket head cap screw</text>
<text x="122.2" y="194.4">Bronze nut 12x2</text>
<text x="129.9" y="197.4">M4x15</text>
<text x="181.8" y="194.4">1</text>
<text x="181.8" y="197.4">4</text>
<text x="34.4" y="201.4">5</text>
<text x="46.3" y="201.4">PFSJ12-355</text>
<text x="110.6" y="201.4">12mm precision shaft 355mm</text>
<text x="181.8" y="201.4">2</text>
<text x="34.4" y="206">6</text>
<text x="46.3" y="206">SHA12-Kit</text>
<text x="111.8" y="206">12mm shaft support (M5 kit)</text>
<text x="181.8" y="206">4</text>
<text x="34.4" y="210.1">7</text>
<text x="34.4" y="214.1">8</text>
<text x="46.3" y="210.1">MTSBRA12-330-S10-Q8</text>
<text x="46.3" y="214.1">CPJC20-RD-5-8</text>
<text x="103.1" y="210.1">12x2 Trapezoidal screw 330mm length</text>
<text x="117" y="214.1">5mm to 8mm coupler</text>
<text x="181.8" y="210.1">1</text>
<text x="181.8" y="214.1">1</text>
<text x="33.4" y="221.7">10</text>
<text x="34.4" y="218.2">9</text>
<text x="46.3" y="218.2">z-stepper plate</text>
<text x="46.3" y="221.7">Socket head cap screw</text>
<text x="122.3" y="218.2">Z Stepper plate</text>
<text x="129.9" y="221.7">M6x10</text>
<text x="181.8" y="218.2">1</text>
<text x="181.8" y="221.7">2</text>
<text x="33.4" y="225.8">11</text>
<text x="46.3" y="225.8">HNTF6-5</text>
<text x="116.9" y="225.8">post-assembly M5 nut</text>
<text x="181.8" y="225.8">2</text>
<text x="33.4" y="230">12</text>
<text x="33.4" y="233.1">13</text>
<text x="46.3" y="230">M3x10</text>
<text x="46.3" y="233.1">standoff</text>
<text x="123.4" y="233.1">M3x6 standoff</text>
<text x="129.9" y="230">M3x10</text>
<text x="181.8" y="230">4</text>
<text x="181.8" y="233.1">2</text>
<text x="33.4" y="236.1">14</text>
<text x="33.4" y="239.7">15</text>
<text x="46.3" y="236.1">Mech endstop</text>
<text x="46.3" y="239.7">M3x8</text>
<text x="181.8" y="236.1">1</text>
<text x="181.8" y="239.7">2</text>
<text x="33.4" y="242.7">16</text>
<text x="46.3" y="242.7">Socket head cap screw</text>
<text x="129.9" y="242.7">M5x20</text>
<text x="181.8" y="242.7">8</text>
<text x="33.4" y="246.4">17</text>
<text x="33.4" y="249.3">18</text>
<text x="46.3" y="246.4">Plain washer</text>
<text x="46.3" y="249.3">Z_Endstop</text>
<text x="118.8" y="249.3">Z Endstop assembly</text>
<text x="126.2" y="246.4">M3 washer</text>
<text x="181.8" y="246.4">8</text>
<text x="181.8" y="249.3">1</text>
<text x="49.8" y="261">CC-SA-BY</text>
<text x="88" y="265.8">sub-assembly:</text>
<text x="88.3" y="280.9">Part:</text>
</g>
<g font-size="2.8">
<text x="155.9" y="260.3">last change</text>
<text x="184.5" y="260.3">26/02/2015</text>
<text x="187.9" y="265.8">SB</text>
</g>
<g font-size="2.5">
<text x="17.4" y="255.5">sheet number</text>
<text x="21.5" y="260.5">license</text>
<text x="22.5" y="265.3">notes</text>
<text x="155.9" y="265.2">changed by:</text>
<text x="156.4" y="270.5">checked:</text>
</g>
</svg>
